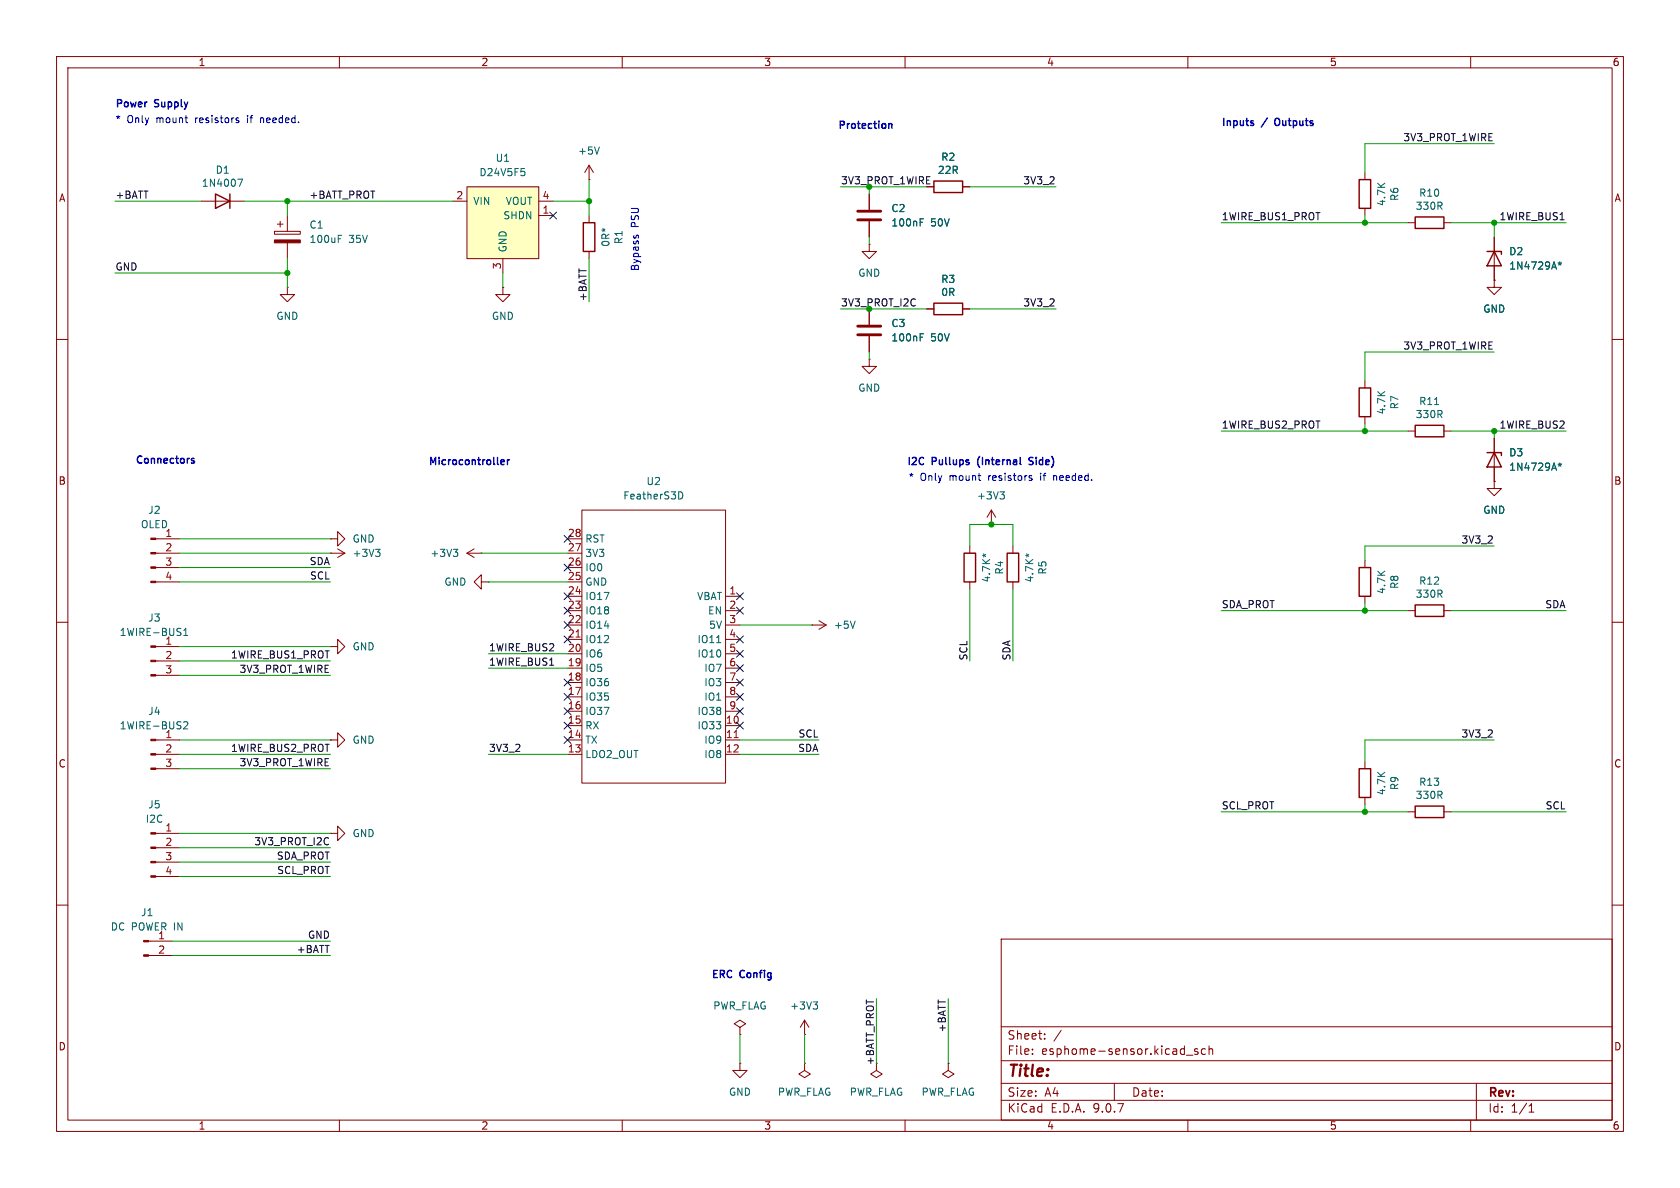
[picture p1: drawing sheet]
<svg xmlns="http://www.w3.org/2000/svg" width="297mm" height="210mm" viewBox="0 0 297 210" stroke-linecap="round" stroke-linejoin="round" font-family="sans-serif">
<g fill="none" stroke="#840000" stroke-width=".18">
<path d="M10 10h277v190h-277zM12 12h273v186h-273zM60 10v2M110 10v2M160 10v2M210 10v2M260 10v2M35.6 35.6h7.6M49 39.6h1M49.5 39.1v1M50.8 38.1v2.8M104.1 31.8h.1"/>
<path d="M104.1 29.2l-.7 1.3M104.1 29.2l.8 1.3M104.1 29.2v2.6M104.1 38.1v1.3M153.7 34.3v2.8M153.7 39.1v2.8M163.8 33h1.3M170.2 33h1.2M241.3 30.5v1.3M241.3 36.8v1.3M248.9 39.4h1.3M255.3 39.4h1.2"/>
<path d="M48.5 40.9h4.6v.5h-4.6zM50.8 50.8v1.3h1.3l-1.3 1.2-1.3-1.2h1.3M50.8 50.8h.1M50.8 42.9v2.8M88.9 50.8v1.3h1.3l-1.3 1.2-1.3-1.2h1.3M88.9 50.8h.1M104.1 44.5v1.2M153.7 43.2v1.3h1.2l-1.2 1.2-1.3-1.2h1.3M153.7 43.2h.1M153.7 54.6v2.8M153.7 59.4v2.8M163.8 54.6h1.3"/>
<path d="M170.2 54.6h1.2M10 60h2M153.7 63.5v1.3h1.2l-1.2 1.2-1.3-1.2h1.3M153.7 63.5h.1M285 60h2M27.5 95.3h4.2M27.5 97.8h4.2M58.4 95.3h1.3v-1.3l1.3 1.3-1.3 1.2v-1.2M58.4 95.3h.1M58.4 97.8h.1M58.4 97.8h2.6M59.7 97l1.3 .8"/>
<path d="M61 97.8l-1.3 .8M82.5 97.8h2.6M82.5 97.8l1.3 .8M83.8 97l-1.3 .8M85.1 97.8h.1M100.3 95.3h2.6M100.3 97.8h2.6M102.9 90.2h25.4v48.2h-25.4zM171.4 96.5v1.3M175.3 92.7h.1M175.3 90.2l-.8 1.2M175.3 90.2l.7 1.2"/>
<path d="M175.3 90.2v2.5M179.1 96.5v1.3M241.3 99.1v1.2M264.2 85.1v1.3h1.2l-1.2 1.2-1.3-1.2h1.3M264.2 85.1h.1M10 110h2M27.5 100.3h4.2M27.5 102.9h4.2M27.5 114.3h4.2M27.5 116.8h4.2M27.5 119.4h4.2M58.4 114.3h1.3v-1.3l1.3 1.3-1.3 1.3v-1.3"/>
<path d="M58.4 114.3h.1M85.1 102.9v-1.3l-1.3 1.3 1.3 1.2v-1.2h1.3M86.4 102.9h.1M100.3 100.3h2.6M100.3 102.9h2.6M100.3 105.4h2.6M100.3 108h2.6M100.3 110.5h2.6M100.3 113h2.6M100.3 115.6h2.6M100.3 118.1h2.6M128.3 105.4h2.5"/>
<path d="M128.3 108h2.5M128.3 110.5h2.5M128.3 113h2.5M128.3 115.6h2.5M128.3 118.1h2.5M143.5 110.5h.1M143.5 110.5h2.5M144.8 109.7l1.2 .8M146 110.5l-1.2 .8M171.4 102.9v1.2M179.1 102.9v1.2M241.3 105.4v1.3"/>
<path d="M248.9 108h1.3M255.3 108h1.2M285 110h2M27.5 130.8h4.2M27.5 133.4h4.2M27.5 135.9h4.2M58.4 130.8h1.3v-1.3l1.3 1.3-1.3 1.3v-1.3M58.4 130.8h.1M100.3 120.7h2.6M100.3 123.2h2.6M100.3 125.7h2.6M100.3 128.3h2.6"/>
<path d="M100.3 130.8h2.6M100.3 133.4h2.6M128.3 120.7h2.5M128.3 123.2h2.5M128.3 125.7h2.5M128.3 128.3h2.5M128.3 130.8h2.5M128.3 133.4h2.5M27.5 147.3h4.2M27.5 149.9h4.2M27.5 152.4h4.2M27.5 154.9h4.2"/>
<path d="M58.4 147.3h1.3v-1.2l1.3 1.2-1.3 1.3v-1.3M58.4 147.3h.1M10 160h2M26.3 166.4h4.2M26.3 168.9h4.2M177 166h108v32h-108zM285 160h2M60 198v2M110 198v2M160 198v2M177 194.5h108M177 191.5h108"/>
<path d="M177 187.5h108M177 181.5h108M182.5 186.3v.1M182.5 185.5v.1M184.7 183.6v.1M184.7 182.8v.1M187.6 182.1l-1.3 2M197 191.5v3M209.7 186.5h1.2M210 198v2M211.7 185.5l-.3-.1-.2 .2v.2l.5 .2v.3h-.5M213.1 185.5l-.4-.1-.3 .3v.4l.1 .2h.6"/>
<path d="M213.7 185.5l.3-.1 .3 .1 .1 .9M213.7 184.9v1.5M260 198v2M261 191.5v6.5M270.3 196.6h.9M270.3 195.5l.4-.4v1.5"/>
</g>
<path d="M101.8 112.6h.8M129.8 130.4h.7" fill="none" stroke="#a90000" stroke-width=".18"/>
<g fill="none" stroke="#006464" stroke-width=".18">
<path d="M42 31.7h.9l-.6 1.2M106 26l-.5 1.2M162.7 39.3h.4M162.7 38.7h.6M59.8 42.2h.4M59.8 41.6h.6M162.7 59.6h.4M162.7 59h.6M66.4 97.1h.8l-.4 .5M66.9 97.6l.3 .2v.3l-.3 .3M80.1 97.1h.8l-.4 .5M80.7 97.6l.2 .2v.3l-.2 .3"/>
<path d="M120 86.9a.64 .64 0 0 1 .7 .7 .64 .64 0 0 1-.7 .6M173.7 98.2h.3M173.9 97.9l.1 .3M174 98.2l-.1 .3M174 98.2l.3 .2M174.3 98l-.3 .2M176.8 86.9h.8l-.5 .5M177.3 87.4l.3 .3v.3l-.3 .2M181.3 98.2h.3M181.5 97.9l.1 .3M181.6 98.2l-.1 .3M181.6 98.2l.3 .2"/>
<path d="M181.9 98l-.3 .2M32.5 112.3h.7M32.5 111.4l.3-.3v1.2M126.7 113.6h.7M151.2 109.8l-.4 1.3M32.5 127.7l.5-.1 .2 .3-.8 .9h.8"/>
</g>
<path d="M38.1 34.3l2.5 1.3-2.5 1.2zM40.6 34.3v2.5M103.1 39.4h2.1v5.1h-2.1zM165.1 32h5.1v2h-5.1zM240.3 31.8h2v5h-2zM250.2 38.4h5.1v2h-5.1zM165.1 53.6h5.1v2h-5.1zM170.4 97.8h2.1v5.1h-2.1zM178.1 97.8h2v5.1h-2zM240.3 100.3h2v5.1h-2zM250.2 106.9h5.1v2.1h-5.1z" fill="none" stroke="#840000" stroke-width=".25"/>
<g fill="#840000" stroke="#840000" stroke-width=".18">
<path d="M26.7 95.1h.8v.3h-.8z"/>
<path d="M26.7 97.7h.8v.2h-.8z"/>
<path d="M26.7 100.2h.8v.3h-.8z"/>
<path d="M26.7 102.7h.8v.3h-.8z"/>
<path d="M48.5 42.4h4.6v.5h-4.6z"/>
<path d="M26.7 130.7h.8v.2h-.8z"/>
<path d="M26.7 133.2h.8v.3h-.8z"/>
<path d="M26.7 135.8h.8v.2h-.8z"/>
<path d="M26.7 114.2h.8v.2h-.8z"/>
<path d="M26.7 116.7h.8v.3h-.8z"/>
<path d="M26.7 119.3h.8v.2h-.8z"/>
<path d="M25.4 166.2h.9v.3h-.9z"/>
<path d="M25.4 168.8h.9v.2h-.9z"/>
<path d="M26.7 147.2h.8v.2h-.8z"/>
<path d="M26.7 149.7h.8v.3h-.8z"/>
<path d="M26.7 152.3h.8v.2h-.8z"/>
<path d="M26.7 154.8h.8v.3h-.8z"/>
</g>
<path d="M151.6 37.3h4.1M151.6 38.9h4.1M151.6 57.7h4.1M151.6 59.2h4.1" fill="none" stroke="#840000" stroke-width=".51"/>
<path d="M82.5 33h12.7v12.7h-12.7z" fill="#ffffc2"/>
<g fill="none" stroke="#840000" stroke-width=".18">
<path d="M80 35.6h2.5M82.5 33h12.7v12.7h-12.7zM95.2 35.6h2.6M95.2 38.1h2.6M153.7 34.3v2.8M153.7 39.1v2.8M163.8 33h1.3M170.2 33h1.2M88.9 45.7v2.6M153.7 54.6v2.8M153.7 59.4v2.8M163.8 54.6h1.3"/>
<path d="M170.2 54.6h1.2M264.2 49.5v1.3h1.2l-1.2 1.3-1.3-1.3h1.3M264.2 49.5h.1M264.2 41.9v7.6M241.3 67.3v1.3M241.3 73.7v1.2M248.9 76.2h1.3M255.3 76.2h1.2M264.2 77.5v7.6M264.2 85.1h.1M241.3 134.6v1.3M241.3 141v1.2"/>
<path d="M248.9 143.5h1.3M255.3 143.5h1.2M130.8 188v1.2h1.3l-1.3 1.3-1.3-1.3h1.3M130.8 188h.1M130.8 181.6l1-.6-1-.7-1 .7 1 .6v1.3M130.8 182.9h.1M142.2 182.9h.1M142.2 188v1.2l1.1 .7-1.1 .6-1-.6 1-.7M142.2 188h.1M142.2 180.3l-.7 1.3M142.2 180.3l.8 1.3M142.2 180.3v2.6"/>
<path d="M154.9 188v1.2l1.1 .7-1.1 .6-1-.6 1-.7M167.6 188v1.2l1.1 .7-1.1 .6-1-.6 1-.7M167.6 188h.1"/>
</g>
<g fill="none" stroke="#006464" stroke-width=".18">
<path d="M92.1 29.8h.6M92.6 30.3l.2 .2v.3l-.2 .3M162.7 39.3h.4M162.7 38.7h.6M162.7 59.6h.4M162.7 59h.6M275.5 46.5l.3 .1M275.8 46.3v.3M275.8 46.6l-.2 .2M275.8 46.6l.1 .2M276.1 46.5l-.3 .1M253.6 71.5h.7"/>
<path d="M275.5 82l.3 .2M275.8 81.9v.3M275.8 82.2l-.2 .2M275.8 82.2l.1 .2M276.1 82l-.3 .2M143.8 177.1h.7l-.4 .5M144.3 177.6l.2 .2v.3l-.2 .3"/>
</g>
<path d="M262.9 44.5h2.5v.5M264.2 44.5l1.2 2.5h-2.5zM240.3 68.6h2v5.1h-2zM250.2 75.2h5.1v2h-5.1zM262.9 80h2.5v.5M264.2 80l1.2 2.6h-2.5zM240.3 135.9h2v5.1h-2zM250.2 142.5h5.1v2h-5.1z" fill="none" stroke="#840000" stroke-width=".25"/>
<path d="M275.8 38.9h.7M97.2 117.6h.7" fill="none" stroke="#0f0f0f" stroke-width=".18"/>
<g fill="none" stroke="#009600" stroke-width=".18">
<path d="M20.3 35.6h15.3M43.2 35.6h36.8M50.8 35.6v2.5M97.8 35.6h6.3M104.1 31.8v6.3M148.6 33h15.2M153.7 33v1.3M171.4 33h15.3M215.9 39.4h33M241.3 38.1v1.3M256.5 39.4h20.4M264.2 25.4h-22.9v5.1"/>
<path d="M264.2 39.4v2.5M20.3 48.3h30.5M50.8 45.7v5.1M88.9 48.3v2.5M104.1 45.7v7.6M148.6 54.6h15.2M153.7 41.9v1.3M171.4 54.6h15.3M153.7 62.2v1.3M215.9 76.2h33M241.3 74.9v1.3M256.5 76.2h20.4"/>
<path d="M264.2 62.2h-22.9v5.1M264.2 76.2v1.3M31.7 95.3h26.7M31.7 97.8h26.7M85.1 97.8h15.2M171.4 96.5v-3.8h7.7v3.8M264.2 96.5h-22.9v2.6M31.7 102.9h26.7M31.7 100.3h26.7M31.7 114.3h26.7M31.7 116.8h26.7M31.7 119.4h26.7"/>
<path d="M86.4 115.6h13.9M86.4 118.1h13.9M86.4 102.9h13.9M130.8 110.5h12.7M171.4 104.1v12.7M179.1 104.1v12.7M215.9 108h33M241.3 106.7v1.3M256.5 108h20.4M31.7 133.4h26.7M31.7 130.8h26.7M31.7 135.9h26.7"/>
<path d="M86.4 133.4h13.9M130.8 133.4h14M130.8 130.8h14M264.2 130.8h-22.9v3.8M31.7 154.9h26.7M31.7 152.4h26.7M31.7 149.9h26.7M31.7 147.3h26.7M215.9 143.5h33M241.3 142.2v1.3M256.5 143.5h20.4M30.5 166.4h27.9"/>
<path d="M30.5 168.9h27.9M154.9 176.5v11.5M167.6 176.5v11.5M130.8 182.9v5.1M142.2 182.9v5.1"/>
</g>
<g fill="none" stroke="#000084" stroke-width=".18">
<path d="M97.2 37.5l1.2 1.2M98.4 37.5l-1.2 1.2M99.7 99.7l1.2 1.2M99.7 94.6l1.2 1.3M100.9 99.7l-1.2 1.2M100.9 94.6l-1.2 1.3M99.7 104.8l1.2 1.2M99.7 112.4l1.2 1.2M99.7 109.9l1.2 1.2M99.7 107.3l1.2 1.3M100.9 104.8l-1.2 1.2M100.9 112.4l-1.2 1.2"/>
<path d="M100.9 109.9l-1.2 1.2M100.9 107.3l-1.2 1.3M130.2 115l1.2 1.2M130.2 117.5l1.2 1.2M130.2 112.4l1.2 1.2M130.2 107.3l1.2 1.3M130.2 104.8l1.2 1.2M131.4 115l-1.2 1.2M131.4 117.5l-1.2 1.2M131.4 112.4l-1.2 1.2M131.4 107.3l-1.2 1.3M131.4 104.8l-1.2 1.2"/>
<path d="M99.7 130.2l1.2 1.2M99.7 120l1.2 1.3M99.7 127.7l1.2 1.2M99.7 122.6l1.2 1.2M99.7 125.1l1.2 1.2M100.9 130.2l-1.2 1.2M100.9 120l-1.2 1.3M100.9 127.7l-1.2 1.2M100.9 122.6l-1.2 1.2M100.9 125.1l-1.2 1.2M130.2 122.6l1.2 1.2M130.2 125.1l1.2 1.2"/>
<path d="M130.2 120l1.2 1.3M130.2 127.7l1.2 1.2M131.4 122.6l-1.2 1.2M131.4 125.1l-1.2 1.2M131.4 120l-1.2 1.3M131.4 127.7l-1.2 1.2"/>
</g>
<path d="M157.3 21.8l.4 .2v.7M225.6 21a.9 .9 0 0 0 0 1.1M34.2 81.5l.2 .1-.2 .3M34.2 81l.1 .1M89.1 81.3l.1 .3-.6 .1M89.7 81.3v.8M90.1 81.3l-.4 .2M181.9 82.1h.6M182.6 80.9h-.4l-.3 .2 .1 .3 .5 .2" fill="none" stroke="#0000c2" stroke-width=".25"/>
<path d="M41.9 21.3h.3l.1 .2-.2 .2h-.3M41.9 20.8l.3 .1M46.1 20.8v.9M46.2 20.8l-.1 .2M112.1 41.6l-.1 .1M112.4 41.7l.2-.1 .3 .1M182.1 84.5l.3 .1 .1 .1-.2 .2h-.3M182.1 84.1h.3M186.3 84.1v.8M186.5 84.1l-.2 .1" fill="none" stroke="#0000c2" stroke-width=".18"/>
<g fill="#009600" stroke="#009600" stroke-width=".18">
<circle cx="50.8" cy="48.3" r=".46"/>
<circle cx="50.8" cy="35.6" r=".46"/>
<circle cx="104.1" cy="35.6" r=".46"/>
<circle cx="241.3" cy="143.5" r=".46"/>
<circle cx="241.3" cy="108" r=".46"/>
<circle cx="241.3" cy="39.4" r=".46"/>
<circle cx="241.3" cy="76.2" r=".46"/>
<circle cx="264.2" cy="39.4" r=".46"/>
<circle cx="264.2" cy="76.2" r=".46"/>
<circle cx="175.3" cy="92.7" r=".46"/>
</g>
<text font-size="2.8" fill="#840000" x="178" y="190.9">Title:</text>
<g font-size="2.1" fill="#840000">
<text x="178" y="184">Sheet:</text>
<text x="178" y="186.7">File:</text>
<text x="184.1" y="186.7">esphome-sensor.kicad_sch</text>
<text x="178" y="196.9">KiCad</text>
<text x="178" y="194.1">Size:</text>
<text x="184.7" y="194.1">A4</text>
<text x="185.7" y="196.9">E.D.A.</text>
<text x="193.3" y="196.9">9.0.7</text>
<text x="200" y="194.1">Date:</text>
<text x="263" y="194.3">Rev:</text>
<text x="263" y="196.9">Id:</text>
<text x="267.1" y="196.9">1/1</text>
</g>
<g font-size="1.8" fill="#840000">
<text x="35" y="11.9">1</text>
<text x="85" y="11.9">2</text>
<text x="135" y="11.9">3</text>
<text x="185" y="11.9">4</text>
<text x="235" y="11.9">5</text>
<text x="285" y="11.9">6</text>
<text x="10.3" y="35.9">A</text>
<text x="285.3" y="35.9">A</text>
<text x="10.3" y="85.9">B</text>
<text x="285.3" y="85.9">B</text>
<text x="10.3" y="135.9">C</text>
<text x="285.3" y="135.9">C</text>
<text x="10.3" y="185.9">D</text>
<text x="285.3" y="185.9">D</text>
<text x="35" y="199.9">1</text>
<text x="85" y="199.9">2</text>
<text x="135" y="199.9">3</text>
<text x="185" y="199.9">4</text>
<text x="235" y="199.9">5</text>
<text x="285" y="199.9">6</text>
</g>
<g font-size="1.8" fill="#0000c2">
<text x="20.3" y="19.1">Power</text>
<text x="20.3" y="21.8">*</text>
<text x="22.5" y="21.8">Only</text>
<text x="27.4" y="19.1">Supply</text>
<text x="27.7" y="21.8">mount</text>
<text x="34.8" y="21.8">resistors</text>
<text x="44.2" y="21.8">if</text>
<text x="46.7" y="21.8">needed.</text>
<text x="148.1" y="22.9">Protection</text>
<text x="215.9" y="22.4">Inputs</text>
<text x="223.2" y="22.4">/</text>
<text x="226" y="22.4">Outputs</text>
<text x="113" y="40.2" transform="rotate(-90 113 40.2)">PSU</text>
<text x="113" y="48" transform="rotate(-90 113 48)">Bypass</text>
<text x="23.9" y="82">Connectors</text>
<text x="75.7" y="82.3">Microcontroller</text>
<text x="160.3" y="82.3">I2C</text>
<text x="164.8" y="82.3">Pullups</text>
<text x="173.4" y="82.3">(Internal</text>
<text x="183" y="82.3">Side)</text>
<text x="160.5" y="85.1">*</text>
<text x="162.7" y="85.1">Only</text>
<text x="167.9" y="85.1">mount</text>
<text x="175" y="85.1">resistors</text>
<text x="184.4" y="85.1">if</text>
<text x="186.9" y="85.1">needed.</text>
<text x="125.7" y="173">ERC</text>
<text x="130.9" y="173">Config</text>
</g>
<g font-size="1.8" fill="#006464">
<text x="87.5" y="28.8">U1</text>
<text x="102.1" y="27.5">+5V</text>
<text x="166.3" y="28.6">R2</text>
<text x="35.6" y="33.2">1N4007</text>
<text x="38" y="30.9">D1</text>
<text x="84.7" y="31.3">D24V5F5</text>
<text x="165.7" y="30.9">22R</text>
<text x="247.4" y="35.6" transform="rotate(-90 247.4 35.6)">R6</text>
<text x="250.8" y="35">R10</text>
<text x="54.6" y="40.6">C1</text>
<text x="83.6" y="36.4">VIN</text>
<text x="88.9" y="39">SHDN</text>
<text x="89.3" y="36.4">VOUT</text>
<text x="157.5" y="37.7">C2</text>
<text x="157.5" y="40.2">100nF</text>
<text x="164.5" y="40.2">50V</text>
<text x="245.1" y="36.5" transform="rotate(-90 245.1 36.5)">4.7K</text>
<text x="250.2" y="37.3">330R</text>
<text x="54.6" y="43.2">100uF</text>
<text x="61.7" y="43.2">35V</text>
<text x="89.8" y="44.7" transform="rotate(-90 89.8 44.7)">GND</text>
<text x="107.9" y="43.7" transform="rotate(-90 107.9 43.7)">0R*</text>
<text x="110.3" y="43.3" transform="rotate(-90 110.3 43.3)">R1</text>
<text x="266.7" y="45.3">D2</text>
<text x="266.7" y="47.9">1N4729A*</text>
<text x="151.6" y="49.1">GND</text>
<text x="166.3" y="50.2">R3</text>
<text x="166.3" y="52.5">0R</text>
<text x="48.8" y="56.7">GND</text>
<text x="86.9" y="56.7">GND</text>
<text x="157.5" y="58">C3</text>
<text x="262.1" y="55.5">GND</text>
<text x="157.5" y="60.6">100nF</text>
<text x="164.5" y="60.6">50V</text>
<text x="151.6" y="69.4">GND</text>
<text x="250.8" y="71.8">R11</text>
<text x="245.1" y="73.4" transform="rotate(-90 245.1 73.4)">4.7K</text>
<text x="247.4" y="72.5" transform="rotate(-90 247.4 72.5)">R7</text>
<text x="250.2" y="74.1">330R</text>
<text x="266.7" y="80.9">D3</text>
<text x="266.7" y="83.4">1N4729A*</text>
<text x="110.1" y="88.5">FeatherS3D</text>
<text x="114.2" y="86">U2</text>
<text x="172.6" y="88.5">+3V3</text>
<text x="24.8" y="93.6">OLED</text>
<text x="26.1" y="91">J2</text>
<text x="29.1" y="95">1</text>
<text x="262.1" y="91">GND</text>
<text x="62.2" y="96.1">GND</text>
<text x="62.2" y="98.7">+3V3</text>
<text x="76" y="98.7">+3V3</text>
<text x="103.4" y="96.1">RST</text>
<text x="103.4" y="98.7">3V3</text>
<text x="103.4" y="101.2">IO0</text>
<text x="177.6" y="101.7" transform="rotate(-90 177.6 101.7)">R4</text>
<text x="185.2" y="101.7" transform="rotate(-90 185.2 101.7)">R5</text>
<text x="78.5" y="103.7">GND</text>
<text x="103.4" y="103.7">GND</text>
<text x="103.4" y="106.3">IO17</text>
<text x="123.1" y="106.3">VBAT</text>
<text x="175.3" y="103.1" transform="rotate(-90 175.3 103.1)">4.7K*</text>
<text x="182.9" y="103.1" transform="rotate(-90 182.9 103.1)">4.7K*</text>
<text x="245.1" y="105.1" transform="rotate(-90 245.1 105.1)">4.7K</text>
<text x="247.4" y="104.2" transform="rotate(-90 247.4 104.2)">R8</text>
<text x="250.2" y="105.9">330R</text>
<text x="250.8" y="103.6">R12</text>
<text x="21.1" y="112.6">1WIRE-BUS1</text>
<text x="26.1" y="110.1">J3</text>
<text x="103.4" y="108.8">IO18</text>
<text x="103.4" y="111.4">IO14</text>
<text x="103.4" y="113.9">IO12</text>
<text x="123.2" y="113.9">IO11</text>
<text x="125.1" y="108.8">EN</text>
<text x="125.3" y="111.4">5V</text>
<text x="147.3" y="111.4">+5V</text>
<text x="29.1" y="114">1</text>
<text x="62.2" y="115.2">GND</text>
<text x="103.4" y="116.4">IO6</text>
<text x="103.4" y="119">IO5</text>
<text x="123.2" y="116.4">IO10</text>
<text x="124.4" y="119">IO7</text>
<text x="103.4" y="121.5">IO36</text>
<text x="103.4" y="124.1">IO35</text>
<text x="124.4" y="121.5">IO3</text>
<text x="124.4" y="124.1">IO1</text>
<text x="21.1" y="129.1">1WIRE-BUS2</text>
<text x="26.1" y="126.6">J4</text>
<text x="29.1" y="130.6">1</text>
<text x="62.2" y="131.7">GND</text>
<text x="103.4" y="126.6">IO37</text>
<text x="103.4" y="129.1">RX</text>
<text x="103.4" y="131.7">TX</text>
<text x="123.2" y="126.6">IO38</text>
<text x="123.2" y="129.1">IO33</text>
<text x="124.4" y="131.7">IO9</text>
<text x="103.4" y="134.2">LDO2_OUT</text>
<text x="124.4" y="134.2">IO8</text>
<text x="26.1" y="143.1">J5</text>
<text x="245.1" y="140.7" transform="rotate(-90 245.1 140.7)">4.7K</text>
<text x="247.4" y="139.8" transform="rotate(-90 247.4 139.8)">R9</text>
<text x="250.2" y="141.4">330R</text>
<text x="250.8" y="139.1">R13</text>
<text x="25.7" y="145.6">I2C</text>
<text x="62.2" y="148.2">GND</text>
<text x="19.5" y="164.7">DC POWER IN</text>
<text x="24.8" y="162.2">J1</text>
<text x="27.9" y="166.1">1</text>
<text x="126" y="178.7">PWR_FLAG</text>
<text x="139.6" y="178.7">+3V3</text>
<text x="128.8" y="193.9">GND</text>
<text x="137.4" y="193.9">PWR_FLAG</text>
<text x="150.1" y="193.9">PWR_FLAG</text>
<text x="162.8" y="193.9">PWR_FLAG</text>
</g>
<g font-size="1.8" fill="#0f0f0f">
<text x="248" y="25.1">3V3_PROT_1WIRE</text>
<text x="20.3" y="35.2">+BATT</text>
<text x="54.6" y="35.2">+BATT_PROT</text>
<text x="180.8" y="32.7">3V3_2</text>
<text x="215.9" y="39">1WIRE_BUS1_PROT</text>
<text x="265" y="39">1WIRE_BUS1</text>
<text x="20.3" y="47.9">GND</text>
<text x="103.8" y="53.3" transform="rotate(-90 103.8 53.3)">+BATT</text>
<text x="180.8" y="54.3">3V3_2</text>
<text x="248" y="61.9">3V3_PROT_1WIRE</text>
<text x="215.9" y="75.9">1WIRE_BUS2_PROT</text>
<text x="265" y="75.9">1WIRE_BUS2</text>
<text x="54.6" y="100">SDA</text>
<text x="258.3" y="96.2">3V3_2</text>
<text x="54.7" y="102.5">SCL</text>
<text x="215.9" y="107.6">SDA_PROT</text>
<text x="273.1" y="107.6">SDA</text>
<text x="40.7" y="116.5">1WIRE_BUS1_PROT</text>
<text x="42.3" y="119">3V3_PROT_1WIRE</text>
<text x="86.4" y="117.8">1WIRE_BUS1</text>
<text x="86.4" y="115.2">1WIRE_BUS2</text>
<text x="171.1" y="116.8" transform="rotate(-90 171.1 116.8)">SCL</text>
<text x="178.7" y="116.8" transform="rotate(-90 178.7 116.8)">SDA</text>
<text x="141.1" y="130.5">SCL</text>
<text x="258.3" y="130.5">3V3_2</text>
<text x="40.7" y="133">1WIRE_BUS2_PROT</text>
<text x="42.3" y="135.5">3V3_PROT_1WIRE</text>
<text x="86.4" y="133">3V3_2</text>
<text x="141" y="133">SDA</text>
<text x="215.9" y="143.2">SCL_PROT</text>
<text x="273.1" y="143.2">SCL</text>
<text x="44.9" y="149.5">3V3_PROT_I2C</text>
<text x="48.8" y="152.1">SDA_PROT</text>
<text x="48.9" y="154.6">SCL_PROT</text>
<text x="54.3" y="166">GND</text>
<text x="52.4" y="168.6">+BATT</text>
<text x="167.3" y="182.6" transform="rotate(-90 167.3 182.6)">+BATT</text>
<text x="154.6" y="188.4" transform="rotate(-90 154.6 188.4)">+BATT_PROT</text>
</g>
<g font-size="1.8" fill="#a90000">
<text x="80.6" y="35.3">2</text>
<text x="95.8" y="35.3">4</text>
<text x="95.8" y="37.8">1</text>
<text x="88.6" y="47.7" transform="rotate(-90 88.6 47.7)">3</text>
<text x="100.3" y="95">28</text>
<text x="29.1" y="97.5">2</text>
<text x="29.1" y="100.1">3</text>
<text x="100.3" y="97.5">27</text>
<text x="100.3" y="100.1">26</text>
<text x="29.1" y="102.6">4</text>
<text x="100.3" y="102.6">25</text>
<text x="100.3" y="105.2">24</text>
<text x="100.3" y="107.7">23</text>
<text x="128.8" y="105.2">1</text>
<text x="128.8" y="107.7">2</text>
<text x="100.3" y="110.2">22</text>
<text x="100.3" y="112.8">21</text>
<text x="128.8" y="110.2">3</text>
<text x="128.8" y="112.8">4</text>
<text x="29.1" y="116.6">2</text>
<text x="29.1" y="119.1">3</text>
<text x="100.3" y="115.3">20</text>
<text x="100.3" y="117.9">19</text>
<text x="128.8" y="115.3">5</text>
<text x="128.8" y="117.9">6</text>
<text x="100.3" y="120.4">18</text>
<text x="100.3" y="122.9">17</text>
<text x="100.3" y="125.5">16</text>
<text x="128.8" y="120.4">7</text>
<text x="128.8" y="122.9">8</text>
<text x="128.8" y="125.5">9</text>
<text x="100.3" y="128">15</text>
<text x="100.3" y="130.6">14</text>
<text x="128.2" y="128">10</text>
<text x="128.2" y="130.6">11</text>
<text x="29.1" y="133.1">2</text>
<text x="29.1" y="135.6">3</text>
<text x="100.3" y="133.1">13</text>
<text x="128.2" y="133.1">12</text>
<text x="29.1" y="147.1">1</text>
<text x="29.1" y="149.6">2</text>
<text x="29.1" y="152.1">3</text>
<text x="29.1" y="154.7">4</text>
<text x="27.9" y="168.7">2</text>
</g>
<g font-size="1.8" fill="#009600">
<text x="148.6" y="32.7">3V3_PROT_1WIRE</text>
<text x="148.6" y="54.3">3V3_PROT_I2C</text>
</g>
</svg>
